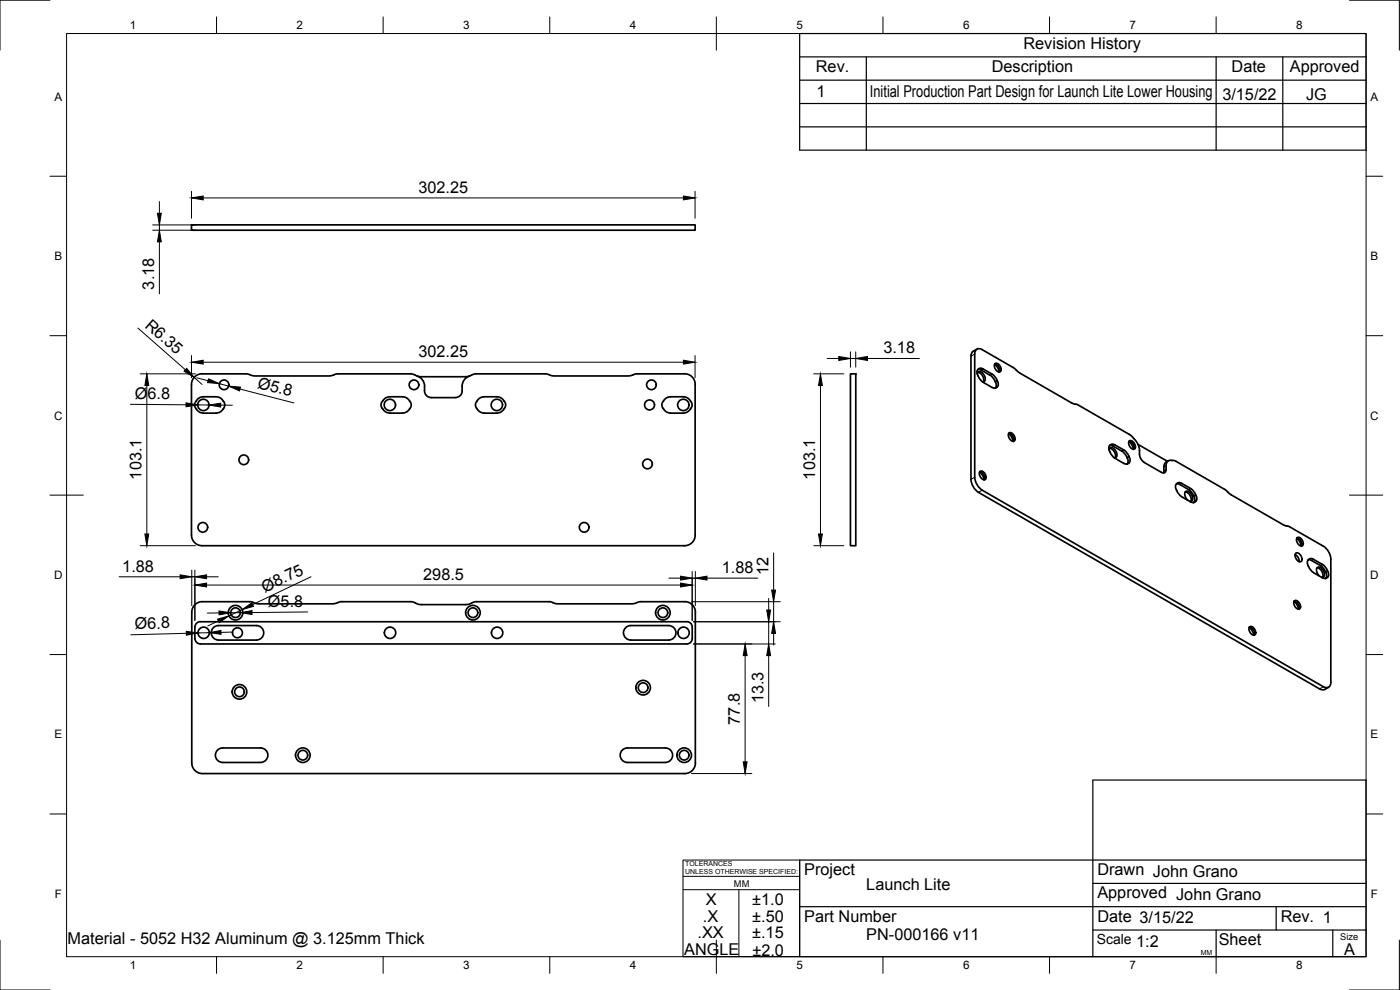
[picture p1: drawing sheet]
<svg xmlns="http://www.w3.org/2000/svg" width="420mm" height="297mm" viewBox="0 0 420 297" stroke-linecap="round" stroke-linejoin="round" font-family="sans-serif">
<!-- layer: Visible -->
<g fill="none" stroke="#000" stroke-width=".51">
<path d="M57.5 67.5h151.1v1.6h-151.1zM59.2 119.8l1.3-.7 4.3-.1a2.65 2.65 0 0 1 2.5 3.1 2.99 2.99 0 0 1-2.5 1.9l-3.8-.1a2.65 2.65 0 0 1-2.5-3.1zM115.2 119.8l1.3-.7 4.3-.1a2.65 2.65 0 0 1 2.5 3.1 2.99 2.99 0 0 1-2.5 1.9l-3.8-.1a2.65 2.65 0 0 1-2.5-3.1zM125.2 112.8a3.6 3.6 0 0 1 2.2 4.5 2 2 0 0 0 2 2h7.3a2.04 2.04 0 0 0 2-2M140.9 112.8l2.1-.7 20.9 .1 2.4 .6h22.3l2.7-.7 14.1 .1a3.1 3.1 0 0 1 3.2 3.1v45.3a3.1 3.1 0 0 1-3.1 3.1h-144.9a3.2 3.2 0 0 1-3.1-3.2v-45.2a3.2 3.2 0 0 1 3.2-3.2l13.4 .1 2.4 .6h22.3l2.7-.7 22 .1 1.7 .6M140.9 112.8l-1.2 .2h-13.3l-1.2-.2M140.9 112.8a3.7 3.7 0 0 0-2.2 4.5M199.5 119.8l1.3-.7 4.3-.1a2.67 2.67 0 0 1 2.5 3.1 2.99 2.99 0 0 1-2.5 1.9l-3.8-.1a2.65 2.65 0 0 1-2.5-3.1zM255.2 112.2h1.6v51.5h-1.6zM292.5 106.2v37l.5 1.9 1.3 1.6 102.9 59.3M292.5 106.2a1.37 1.37 0 0 1 .7-1.5 1.37 1.37 0 0 1 1.6 .2l9.2 5.4M293.2 104.8l-1.4 .8-.4 1.3v36.9l.5 1.9 1.2 1.6 102.9 59.4"/>
<path d="M293.3 112.2a.8 .8 0 0 1 .6-.7 .8 .8 0 0 1 .9 .4 1.72 1.72 0 0 1 .4 2.7h-.3M293.4 111.7a2.22 2.22 0 0 1 1.7 2.9M293.4 110.9a2.56 2.56 0 0 0 .7 2.8l1 1M293.6 110.8l-.1 .1M293.6 110.8l.9 .2 2.6 1.6M295 110.7l3.1 1.8 1.1 1.6M295 110.7l-1-.2-.4 .3M297.1 112.6l.7 .5 .8 1.3M298.5 109.3l.9 1 .4 1.3M298.5 109.2a1.9 1.9 0 0 1 1.4 2.4M298.6 109.1a1.62 1.62 0 0 1 1.8 2.1 .87 .87 0 0 1-.9 .4 .87 .87 0 0 1-.7-.7l-.4-1.2zM298.6 116.5h.1"/>
<path d="M298.7 114.4a1.66 1.66 0 0 1 0 2.1M299.2 114.1a1.32 1.32 0 0 1 .3 1.7 1.32 1.32 0 0 1-1.8 .5l-2.7-1.6M304 110.3l.9 .7M304.9 111l1.1 .9 15.7 9.1 2 .6 15.2 8.8 1.5 1.4M151.2 120.2l-.7-.7-.9-.4-4.3-.1a2.67 2.67 0 0 0-2.5 3.1 2.94 2.94 0 0 0 2.5 1.8h4.3l.9-.4 .7-.8M151.2 120.2a1.72 1.72 0 0 1 0 2.6M302.7 130.1l.9 1 .4 1.3M302.7 130a1.9 1.9 0 0 1 1.4 2.4M302.8 129.9a1.62 1.62 0 0 1 1.8 2.1 .87 .87 0 0 1-.9 .4 .87 .87 0 0 1-.7-.7l-.4-1.2zM332.8 135a.8 .8 0 0 1 .7-.8 .8 .8 0 0 1 .8 .5 1.72 1.72 0 0 1 .4 2.7h-.3M333 134.5a2.22 2.22 0 0 1 1.6 2.9M333 133.7l-.2 .9 .2 .8"/>
<path d="M333 135.4l.6 1.1 1 1M333.1 133.6l.9 .2 3.1 1.8 1.1 1.6M333.1 133.6l-.1 .1M333.1 133.6l.5-.3h.7l3 1.7a4.1 4.1 0 0 1 1.8 3.6l-.3 .3M334.6 137.5l3.1 1.7h.6l.5-.3M338.2 137.2a1.45 1.45 0 0 1 0 2.1M338.8 132.5l.9 1 .4 1.3M338.9 132.4a1.9 1.9 0 0 1 1.3 2.4M338.9 132.3a1.62 1.62 0 0 1 1.8 2.1 .87 .87 0 0 1-.9 .4 .87 .87 0 0 1-.7-.7l-.4-1.2zM340.4 131.8l.8 1 .6 1.2 .2 2.3M341.5 133.3l8.9 5.1M342 136.3l.4 1.4 1 1.1 5.1 2.9a.86 .86 0 0 0 1 .1 .86 .86 0 0 0 .4-.9 2.57 2.57 0 0 1 .8-2.7l1.5-.1 .8 .3 14.8 8.6 .6 .6"/>
<path d="M350.6 138.3a1.75 1.75 0 0 0-1.3 1.8M294 141.6l.9 1.1 .4 1.3M294 141.5a1.9 1.9 0 0 1 1.4 2.5M294.1 141.5a1.62 1.62 0 0 1 1.8 2.1 .87 .87 0 0 1-.9 .3 .87 .87 0 0 1-.7-.7l-.4-1.2zM349.3 140.1v1.2M349.3 141.3l-.1 .6M353 146.9l1.3 1.9 3 1.8M353.2 145.1l-.4 .7 .2 1.1M353.2 145.1l.4-.3 .7 .1 3 1.7M353.2 145.1l.9 .3 2.7 1.5a3.9 3.9 0 0 1 1.7 3.6l-.3 .3M355.7 147.6a2.22 2.22 0 0 1 1.6 2.9M356.4 150a1.66 1.66 0 0 1-.3-2.6 2.1 2.1 0 0 1 1.6 2.9l-.6 .1"/>
<path d="M357.3 146.6a4 4 0 0 1 1.8 3.5 1.17 1.17 0 0 1-1.8 .5M358.2 150.8h.1M368.4 147.6l1.1 .8M369.5 148.4l15.7 9.1 1.9 .6 10.1 5.8 .9 .8 .8 1.2 .5 1.9v36.9a1.36 1.36 0 0 1-.6 1.5 1.36 1.36 0 0 1-1.6-.2M388.7 166.4a2.22 2.22 0 0 1 1.2 2.1M388.9 166a1.67 1.67 0 0 1 1.8 2.2 .9 .9 0 0 1-.9 .3 .9 .9 0 0 1-.7-.7l-.4-1.2zM389.2 161.5l.9 1 .4 1.4M389.2 161.4a1.9 1.9 0 0 1 1.4 2.4M389.3 161.3a1.62 1.62 0 0 1 1.8 2.1 .87 .87 0 0 1-.9 .4 .87 .87 0 0 1-.7-.7l-.4-1.2zM392.7 167.9l.6 .1 3 1.7a4 4 0 0 1 1.8 3.5l-.3 .4M392.7 167.9a1.85 1.85 0 0 0 .2 2.5l.9 1.1 3.1 1.9M394.2 167.8l3 1.8 1.2 1.6"/>
<path d="M394.2 167.8l-1-.2-.5 .3M395.3 170.4a2.22 2.22 0 0 1 1.6 2.8M395.9 172.8a1.66 1.66 0 0 1-.3-2.7 2.1 2.1 0 0 1 1.6 3l-.6 .1M397.8 173.6h.1M398.4 171.2a1.31 1.31 0 0 1 .2 1.7 1.31 1.31 0 0 1-1.7 .4M57.6 183.7v45.2a3.2 3.2 0 0 0 3.1 3.2M58.5 188.2v3.4M58.5 188.1l.5-1.1 1.1-.5h146a1.58 1.58 0 0 1 1.7 1.6v3.5M58.5 191.6l.5 1.1 1.1 .5h146l1.2-.5 .5-1.1M60.7 180.5a3.2 3.2 0 0 0-3.1 3.2M65.6 192.1h11.4M65.6 192a2.17 2.17 0 0 1-2.2-2.1 2.17 2.17 0 0 1 2.2-2.2h11.4a2.17 2.17 0 0 1 2.1 2.2 2.17 2.17 0 0 1-2.1 2.1"/>
<path d="M189.3 192.1h11.4M189.3 192a2.17 2.17 0 0 1-2.2-2.1 2.17 2.17 0 0 1 2.2-2.2h11.4a2.17 2.17 0 0 1 2.2 2.2 2.17 2.17 0 0 1-2.2 2.1M192.4 180.5h13.1a3.2 3.2 0 0 1 3.2 3.2M192.4 180.5l-2.7 .7h-22.3l-2.4-.7h-21.9l-3.3 .9h-13.8l-2.8-.9h-20.9l-2.4 .7h-22.3l-2.7-.7h-14.2M208.7 183.7v45.2M374.9 188.2l.9 1.1 .5 1.3M375 188.2a1.9 1.9 0 0 1 1.4 2.4M375 188.1a1.62 1.62 0 0 1 1.8 2.1 .87 .87 0 0 1-.9 .4 .87 .87 0 0 1-.7-.7l-.4-1.2zM388.3 180.4l1 1.1 .4 1.3M388.4 180.4a1.9 1.9 0 0 1 1.4 2.4M388.5 180.3a1.62 1.62 0 0 1 1.8 2.1 .87 .87 0 0 1-.9 .4 .87 .87 0 0 1-.7-.7l-.4-1.2zM398.7 206.2l-1.4 .8-1.3-.3"/>
<path d="M78.2 224.4h-11.4a2.17 2.17 0 0 0-2.2 2.2 2.17 2.17 0 0 0 2.2 2.2h11.4M78.2 224.4a2.17 2.17 0 0 1 2.2 2.2 2.17 2.17 0 0 1-2.2 2.2M188.3 228.8h11.4M188.3 224.4h11.4M188.3 224.4a2.17 2.17 0 0 0-2.2 2.2 2.17 2.17 0 0 0 2.2 2.2M199.7 224.4a2.17 2.17 0 0 1 2.2 2.2 2.17 2.17 0 0 1-2.2 2.2M208.7 228.9a3.2 3.2 0 0 1-3.2 3.2h-144.8"/>
<circle cx="67.2" cy="115.5" r="1.45"/>
<circle cx="124.2" cy="115.5" r="1.45"/>
<circle cx="195.5" cy="115.5" r="1.45"/>
<circle cx="61" cy="121.5" r="1.7"/>
<circle cx="73.2" cy="138" r="1.45"/>
<circle cx="117" cy="121.5" r="1.7"/>
<circle cx="149.1" cy="121.5" r="1.7"/>
<circle cx="194.3" cy="139.2" r="1.45"/>
<circle cx="194.9" cy="121.5" r="1.49"/>
<circle cx="205.1" cy="121.5" r="1.7"/>
<circle cx="60.9" cy="158.2" r="1.45"/>
<circle cx="175.3" cy="158.2" r="1.45"/>
<circle cx="61.1" cy="189.9" r="1.7"/>
<circle cx="70.7" cy="183.8" r="1.45"/>
<circle cx="70.7" cy="183.8" r="2.19"/>
<circle cx="71.3" cy="189.9" r="1.49"/>
<circle cx="117.1" cy="189.9" r="1.7"/>
<circle cx="141.9" cy="183.8" r="1.45"/>
<circle cx="141.9" cy="183.8" r="2.19"/>
<circle cx="149.2" cy="189.9" r="1.7"/>
<circle cx="198.9" cy="183.8" r="1.45"/>
<circle cx="198.9" cy="183.8" r="2.19"/>
<circle cx="205.1" cy="189.9" r="1.7"/>
<circle cx="71.9" cy="207.6" r="1.45"/>
<circle cx="71.9" cy="207.6" r="2.19"/>
<circle cx="193" cy="206.3" r="1.45"/>
<circle cx="193" cy="206.3" r="2.19"/>
<circle cx="90.9" cy="226.6" r="1.45"/>
<circle cx="90.9" cy="226.6" r="2.19"/>
<circle cx="205.3" cy="226.6" r="1.45"/>
<circle cx="205.3" cy="226.6" r="2.19"/>
</g>
<!-- layer: Visible Narrow -->
<g fill="none" stroke="#000" stroke-width=".3">
<path d="M292.5 106.2l-1.1 .7M295 110.7l-.5 .3M297.7 112.3l-.6 .3M299.2 114.1l-.6 .3M299.2 116.1l-.6 .4M299.3 116l-.6 .4M299.3 114.3l-.6 .4M334.6 133.5l-.6 .3M337.3 135l-.6 .4M338.8 136.9l-.6 .3M338.8 138.9l-.6 .4M338.9 138.8l-.6 .3"/>
<path d="M338.9 137.1l-.6 .4M349.9 139.7l-.6 .4M292.5 143.2l-1.1 .6M294.8 147.1l-1.2 .6M349.9 140.9l-.6 .4M354.6 145l-.5 .4M357.3 146.6l-.6 .3M358.8 150.5l-.6 .3M358.8 148.4l-.6 .3M358.9 150.3l-.6 .4M358.9 148.7l-.6 .3M394.2 167.8l-.6 .4"/>
<path d="M396.9 169.4l-.6 .3M398.4 173.2l-.6 .4M398.4 171.2l-.6 .3M398.5 173.1l-.6 .4M398.5 171.4l-.6 .4M397.2 206l-1.2 .7"/>
</g>
<!-- layer: Border -->
<g fill="none" stroke="#000" stroke-width=".3">
<path d="M15 .1h-15v15M20 10.1h390v276.9h-390zM65 5.1v5M115 5.1v5M165 5.1v5M215 5.1v10M265 5.1v5M315 5.1v5M365 5.1v5M405 .1h15v15M15 52.9h5M410 52.9h5"/>
<path d="M15 100.7h5M410 100.7h5M15 148.6h10M405 148.6h10M15 196.4h5M410 196.4h5M15 244.2h5M410 244.2h5M0 282.1v14.9h15M65 287v5M115 287v5M165 287v5"/>
<path d="M215 282.1v9.9M265 287v5M315 287v5M365 287v5M420 282.1v14.9h-15"/>
</g>
<!-- layer: TitleBlock -->
<g fill="none" stroke="#000" stroke-width=".36">
<path d="M240 10.1h170v34.9h-170zM240 17.1h170M260 17.1v27.9M365 17.1v27.9M385 17.1v27.9M240 38.1h170M240 31.1h170M240 24.1h170M410 258h-170v29h170v-53h-82v53M240 272h170M328 279h82M328 265.1h82"/>
<path d="M365 279v8M383 272v7M400 279v8"/>
</g>
<path d="M205 258h35v29h-35zM205 262.9h35M205 266.9h35M221.7 266.9v20" fill="none" stroke="#000" stroke-width=".3"/>
<!-- layer: Dimensions -->
<g fill="none" stroke="#000" stroke-width=".3">
<path d="M57.5 57.4v8.1M61 59.4h144.1M208.6 57.4v8.1M45.8 67.5h12.9M45.8 69.1h12.9M47.8 60.5v3.5M47.8 67.5v1.6M47.8 72.6v15.6M41.4 98.4l14.2 12.5M42.1 112.2h16.6M44.1 115.7v44.5M57.5 106.7v6.7"/>
<path d="M58.3 113.2l2.3 2.1M59.1 113.4l3.3 .8M61 108.7h144.1M65.8 115.1l2.8 .8M72 116.7l16.2 4.2M208.6 106.7v6.7M244.2 112.2h9M246.2 115.7v44.5M248.2 107.6h3.5M255.2 105.6v4.6M255.2 107.6h1.6M256.8 105.6v4.6"/>
<path d="M260.3 107.6h15.6M39.2 121.3l16.6 .2M59.3 121.5h3.4M66.2 121.5l3.5 .1M35.7 173.1h18.4M42.1 163.7h16.6M57.6 171.1v10.6M57.6 173.1h.9M58.5 171.1v15.1M62 173.1h3.5M62 175.5h142.2M93.3 173l-17.5 8.4"/>
<path d="M200.7 173.5h3.5M207.7 171.5v14.7M207.7 173.5h1M208.7 171.5v10.2M212.2 173.5h15.2M230.7 179.5v3.5M232.2 165.9v11.1M244.2 163.7h9M55.9 190l-16.7 .5M62.8 189.8l-3.4 .1M65.6 186.3l-3.2 1.5M65.7 183.9h-3.5"/>
<path d="M69.8 189.6l-3.5 .1M72.1 183.8l-2.9 .1M72.6 182.9l-3.9 1.9M92.3 183.6l-16.7 .2M207.5 180.5h26.7M208.1 193.2h24.6M208.1 186.5h26.1M223.6 196.7v31.9M230.7 186.5v6.7M230.7 196.7v15.3M232.2 180.5v6M232.2 190v3.5"/>
<path d="M207.5 232.1h18.1"/>
</g>
<g fill="#000" stroke="#000" stroke-width=".3">
<path d="M57.5 59.4l3.5-.6v1.2zM205.1 58.8l3.5 .6-3.5 .6zM47.2 64h1.2l-.6 3.5zM47.8 69.1l.6 3.5h-1.2zM44.1 112.2l.5 3.5h-1.1zM56 110.5l2.3 2.7-3.1-1.8zM57.5 108.7l3.5-.6v1.1zM62.6 113.7l3.2 1.4-3.5-.3zM68.6 115.9l3.6 .2-.3 1.2zM205.1 108.1l3.5 .6-3.5 .5zM246.2 112.2l.6 3.5h-1.2zM251.7 107l3.5 .6-3.5 .5z"/>
<path d="M256.8 107.6l3.5-.6v1.1zM55.8 120.9l3.5 .6-3.5 .6zM62.7 121.5l3.6-.5-.1 1.1zM43.5 160.2h1.1l-.5 3.5zM54.1 172.5l3.5 .6-3.5 .5zM58.5 173.1l3.5-.6v1.1zM58.5 175.5l3.5-.6v1.2zM204.2 174.9l3.5 .6-3.5 .6zM204.2 172.9l3.5 .6-3.5 .5zM208.7 173.5l3.5-.6v1.1zM231.6 177h1.1l-.5 3.5zM245.6 160.2h1.2l-.6 3.5z"/>
<path d="M55.9 189.4l3.5 .5-3.5 .7zM65.3 185.8l3.4-1-2.9 2zM65.7 183.3l3.5 .6-3.5 .6zM62.8 189.8l3.5-.6v1.1zM72.6 182.9l3-2 .5 1zM72.1 183.8l3.5-.6v1.2zM223.6 193.2l.6 3.5h-1.1zM230.1 183h1.2l-.6 3.5zM230.7 193.2l.6 3.5h-1.2zM232.2 186.5l.5 3.5h-1.1zM223.1 228.6h1.1l-.6 3.5z"/>
</g>
<g font-size="4.9">
<text x="307.1" y="14.6">Revision History</text>
<text x="244.9" y="21.6">Rev.</text>
<text x="297.6" y="21.6">Description</text>
<text x="369.6" y="21.6">Date</text>
<text x="387.1" y="21.6">Approved</text>
<text x="245" y="29.1">1</text>
<text x="261.1" y="29.1">Initial Production Part Design for Launch Lite Lower Housing</text>
<text x="366.8" y="30.1">3/15/22</text>
<text x="392" y="30.1">JG</text>
<text x="125.6" y="57.8">302.25</text>
<text x="46.3" y="86.9" transform="rotate(-90 46.3 86.9)">3.18</text>
<text x="43.2" y="98" transform="rotate(41 43.2 98)">R6.35</text>
<text x="125.6" y="107.1">302.25</text>
<text x="265.1" y="106">3.18</text>
<text x="40.5" y="119.7">Ø6.8</text>
<text x="77.1" y="116.3" transform="rotate(14 77.1 116.3)">Ø5.8</text>
<text x="42.5" y="143.9" transform="rotate(-90 42.5 143.9)">103.1</text>
<text x="244.7" y="143.9" transform="rotate(-90 244.7 143.9)">103.1</text>
<text x="36.7" y="171.5">1.88</text>
<text x="127" y="174">298.5</text>
<text x="216.6" y="171.9">1.88</text>
<text x="230.7" y="172.6" transform="rotate(-90 230.7 172.6)">12</text>
<text x="79.4" y="177.8" transform="rotate(-25 79.4 177.8)">Ø8.75</text>
<text x="80.4" y="182.1" transform="rotate(-1 80.4 182.1)">Ø5.8</text>
<text x="40.5" y="188.8" transform="rotate(-2 40.5 188.8)">Ø6.8</text>
<text x="229.1" y="211" transform="rotate(-90 229.1 211)">13.3</text>
<text x="222.1" y="217.4" transform="rotate(-90 222.1 217.4)">77.8</text>
<text x="241.3" y="262.6">Project</text>
<text x="329.3" y="262.6">Drawn John Grano</text>
<text x="260" y="267">Launch Lite</text>
<text x="329.3" y="269.5">Approved John Grano</text>
<text x="211.9" y="271.6">X</text>
<text x="225.8" y="271.6">±1.0</text>
<text x="209.3" y="281.5">.XX</text>
<text x="211" y="276.5">.X</text>
<text x="225.7" y="281.6">±.15</text>
<text x="225.8" y="276.6">±.50</text>
<text x="241.3" y="276.5">Part Number</text>
<text x="329.3" y="276.5">Date 3/15/22</text>
<text x="384.3" y="276.5">Rev. 1</text>
<text x="20.3" y="283.3">Material - 5052 H32 Aluminum @ 3.125mm Thick</text>
<text x="205.3" y="286.6">ANGLE</text>
<text x="225.8" y="286.7">±2.0</text>
<text x="260" y="282.1">PN-000166 v11</text>
<text x="341" y="284">1:2</text>
<text x="365.8" y="283.6">Sheet</text>
<text x="403.4" y="286.5">A</text>
</g>
<text font-size="4.2" x="329.1" y="283.1">Scale</text>
<g font-size="3.5">
<text x="39" y="8.8">1</text>
<text x="89" y="8.8">2</text>
<text x="139" y="8.8">3</text>
<text x="189" y="8.8">4</text>
<text x="239" y="8.8">5</text>
<text x="289" y="8.8">6</text>
<text x="339" y="8.8">7</text>
<text x="389" y="8.8">8</text>
<text x="16.3" y="30.2">A</text>
<text x="411.3" y="30.2">A</text>
<text x="16.3" y="78">B</text>
<text x="411.3" y="78">B</text>
<text x="16.2" y="125.9">C</text>
<text x="411.2" y="125.9">C</text>
<text x="16.2" y="173.7">D</text>
<text x="411.2" y="173.7">D</text>
<text x="16.3" y="221.6">E</text>
<text x="411.3" y="221.6">E</text>
<text x="16.4" y="269.4">F</text>
<text x="411.4" y="269.4">F</text>
<text x="39" y="290.8">1</text>
<text x="89" y="290.8">2</text>
<text x="139" y="290.8">3</text>
<text x="189" y="290.8">4</text>
<text x="239" y="290.8">5</text>
<text x="289" y="290.8">6</text>
<text x="339" y="290.8">7</text>
<text x="389" y="290.8">8</text>
</g>
<g font-size="2.8">
<text x="220.3" y="266.1">MM</text>
<text x="402.3" y="282.1">Size</text>
</g>
<g font-size="2.1">
<text x="205.6" y="259.8">TOLERANCES</text>
<text x="205.6" y="262.3">UNLESS OTHERWISE SPECIFIED:</text>
<text x="360.4" y="286.5">MM</text>
</g>
</svg>
